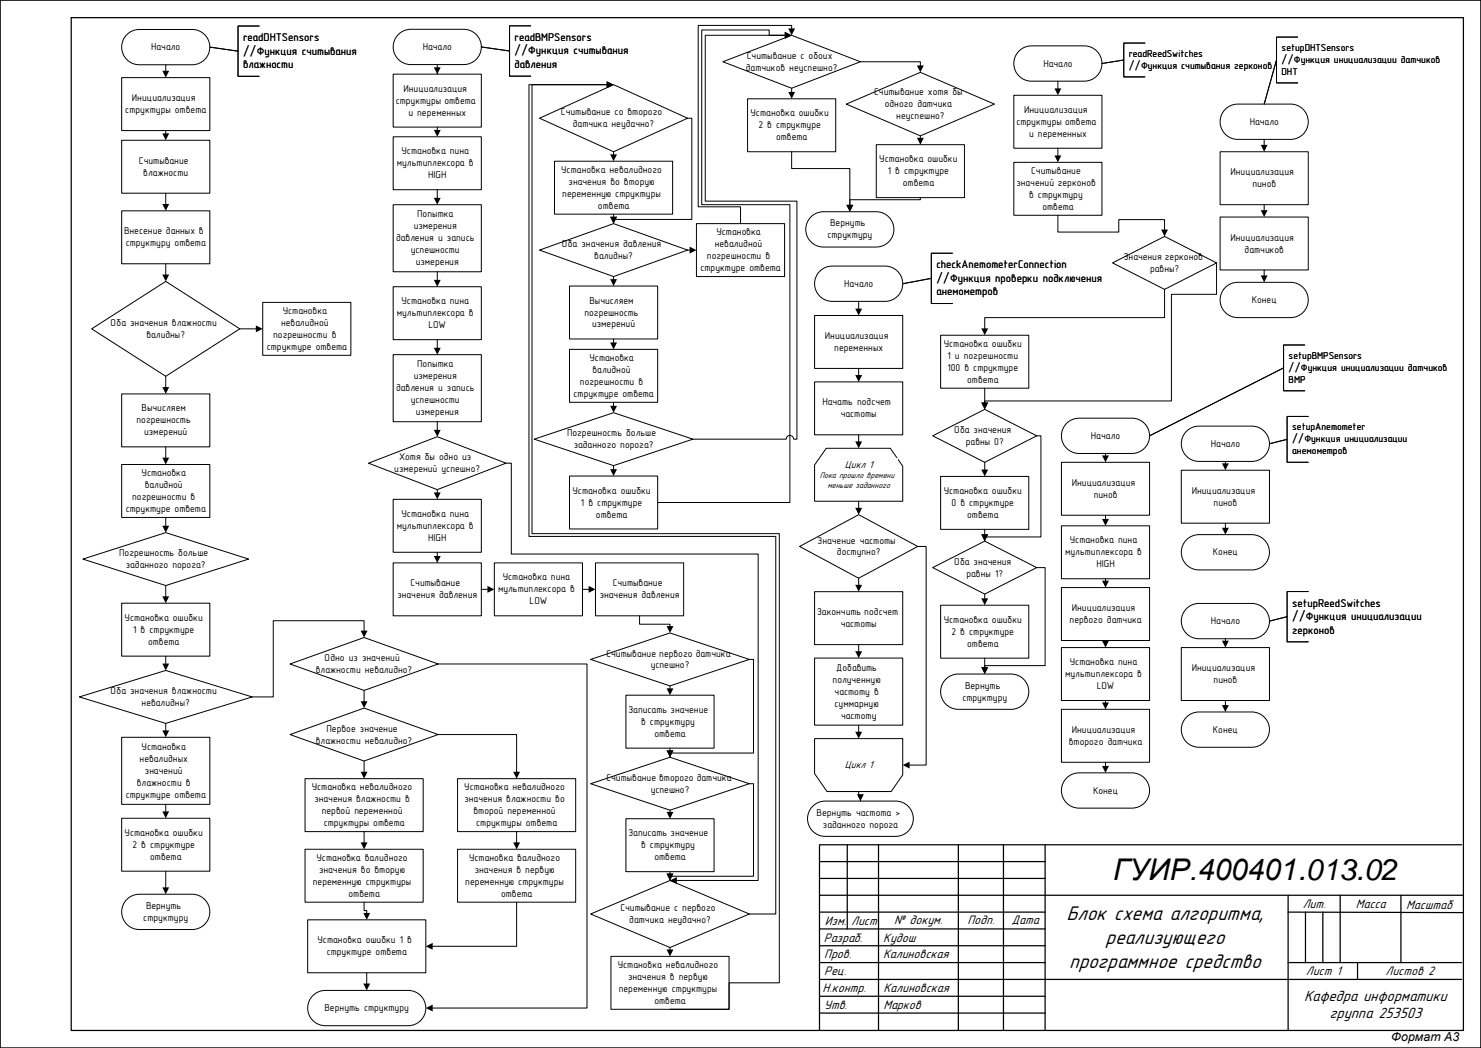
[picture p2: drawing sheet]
<svg xmlns="http://www.w3.org/2000/svg" width="420mm" height="297mm" viewBox="0 0 420 297" stroke-linecap="round" stroke-linejoin="round" font-family="sans-serif">
<path d="M0 0h420v297h-420z" fill="none" stroke="#000" stroke-width=".28"/>
<g fill="none" stroke="#000" stroke-width=".35">
<path d="M0 0v297h420v-297h-420M20.2 5h394.8v287h-394.8zM240.3 239.4v23.8M249.1 239.4v52.4M271.8 239.4v52.4M284.6 239.4v52.4M296.4 239.4v52.4M414.5 239.4h-182.1v52.4M232.4 253.7h182.6M232.4 244.2h64M232.4 248.9h64M232.4 258.5h64"/>
<path d="M365.3 253.7v38.1M365.3 258.5l49.7 .1M370.2 258.5v14.3M375.1 258.5v14.3M380.1 253.7v19.1M397.3 253.7v19.1M232.4 277.5h182.1M232.4 272.8h64M232.4 263.2h64M232.4 268h64M365.3 272.8h49.2M385 272.8v4.7"/>
<path d="M232.4 282.3h64M232.4 287.1h64"/>
</g>
<path d="M35.7 10.1a5 5 0 0 1 3.8-1.7h15a5 5 0 0 1 5 5 5 5 0 0 1-5 5h-15a5 5 0 0 1-4.5-2.9 5 5 0 0 1 .7-5.4z" fill-rule="evenodd" fill="#fff"/>
<path d="M35.7 10.1a5 5 0 0 1 3.8-1.7h15a5 5 0 0 1 5 5 5 5 0 0 1-5 5h-15a5 5 0 0 1-4.5-2.9 5 5 0 0 1 .7-5.4z" fill="none" stroke="#000" stroke-width=".28"/>
<path d="M34.5 39.7h25v15h-25z" fill-rule="evenodd" fill="#fff"/>
<path d="M34.5 39.7h25v15h-25z" fill="none" stroke="#000" stroke-width=".28"/>
<path d="M34.5 59.7h25v15h-25z" fill-rule="evenodd" fill="#fff"/>
<path d="M34.5 59.7h25v15h-25z" fill="none" stroke="#000" stroke-width=".28"/>
<path d="M26 93.2l21-13.5 21 13.5-21 13.4z" fill-rule="evenodd" fill="#fff"/>
<path d="M26 93.2l21-13.5 21 13.5-21 13.4z" fill="none" stroke="#000" stroke-width=".28"/>
<path d="M34.5 111.6h25v15h-25z" fill-rule="evenodd" fill="#fff"/>
<path d="M34.5 111.6h25v15h-25z" fill="none" stroke="#000" stroke-width=".28"/>
<path d="M34.5 131.6h25v15h-25z" fill-rule="evenodd" fill="#fff"/>
<path d="M47 54.7v3.3M47 74.7v3.3M47 106.6v3.3M34.5 131.6h25v15h-25zM47 126.6v3.3" fill="none" stroke="#000" stroke-width=".28"/>
<path d="M46 57.8h2l-1 1.9zM46 77.8h2l-1 1.9zM46 109.7h2l-1 1.9zM46 129.7h2l-1 1.9z" fill="#000"/>
<path d="M74.5 85.7h25v15h-25z" fill-rule="evenodd" fill="#fff"/>
<path d="M68 93.2h4.8M74.5 85.7h25v15h-25z" fill="none" stroke="#000" stroke-width=".28"/>
<path d="M72.6 92.2l1.9 1-1.9 1z" fill="#000"/>
<path d="M23.5 158.4l23.5-7.5 23.5 7.5-23.5 7.5z" fill-rule="evenodd" fill="#fff"/>
<path d="M23.5 158.4l23.5-7.5 23.5 7.5-23.5 7.5z" fill="none" stroke="#000" stroke-width=".28"/>
<path d="M34.5 170.9h25v15h-25z" fill-rule="evenodd" fill="#fff"/>
<path d="M34.5 170.9h25v15h-25z" fill="none" stroke="#000" stroke-width=".28"/>
<path d="M22.5 197.5l24.5-7.5 24.5 7.5-24.5 7.5z" fill-rule="evenodd" fill="#fff"/>
<path d="M22.5 197.5l24.5-7.5 24.5 7.5-24.5 7.5z" fill="none" stroke="#000" stroke-width=".28"/>
<path d="M34.5 208.9h25v19h-25z" fill-rule="evenodd" fill="#fff"/>
<path d="M34.5 208.9h25v19h-25z" fill="none" stroke="#000" stroke-width=".28"/>
<path d="M34.5 231.9h25v15h-25z" fill-rule="evenodd" fill="#fff"/>
<path d="M34.5 231.9h25v15h-25z" fill="none" stroke="#000" stroke-width=".28"/>
<path d="M35.7 255.2a5 5 0 0 1 3.8-1.8h15a5 5 0 0 1 5 5 5 5 0 0 1-5 5h-15a5 5 0 0 1-4.5-2.9 5 5 0 0 1 .7-5.3z" fill-rule="evenodd" fill="#fff"/>
<path d="M35.7 255.2a5 5 0 0 1 3.8-1.8h15a5 5 0 0 1 5 5 5 5 0 0 1-5 5h-15a5 5 0 0 1-4.5-2.9 5 5 0 0 1 .7-5.3z" fill="none" stroke="#000" stroke-width=".28"/>
<path d="M82.3 188.2l21-7.5 21 7.5-21 7.5z" fill-rule="evenodd" fill="#fff"/>
<path d="M82.3 188.2l21-7.5 21 7.5-21 7.5z" fill="none" stroke="#000" stroke-width=".28"/>
<path d="M82.3 208.1l21-7.5 21 7.5-21 7.5z" fill-rule="evenodd" fill="#fff"/>
<path d="M82.3 208.1l21-7.5 21 7.5-21 7.5z" fill="none" stroke="#000" stroke-width=".28"/>
<path d="M86.5 220.6h33.5v15h-33.5z" fill-rule="evenodd" fill="#fff"/>
<path d="M86.5 220.6h33.5v15h-33.5z" fill="none" stroke="#000" stroke-width=".28"/>
<path d="M86.5 240.7h33.5v15h-33.5z" fill-rule="evenodd" fill="#fff"/>
<path d="M86.5 240.7h33.5v15h-33.5z" fill="none" stroke="#000" stroke-width=".28"/>
<path d="M87.3 260.6h33.5v15h-33.5z" fill-rule="evenodd" fill="#fff"/>
<path d="M87.3 260.6h33.5v15h-33.5z" fill="none" stroke="#000" stroke-width=".28"/>
<path d="M88.4 282.4a5 5 0 0 1 3.9-1.8h23.5a5 5 0 0 1 5 5 5 5 0 0 1-5 5.1h-23.5a5 5 0 0 1-4.6-2.9 5 5 0 0 1 .7-5.4z" fill-rule="evenodd" fill="#fff"/>
<path d="M88.4 282.4a5 5 0 0 1 3.9-1.8h23.5a5 5 0 0 1 5 5 5 5 0 0 1-5 5.1h-23.5a5 5 0 0 1-4.6-2.9 5 5 0 0 1 .7-5.4z" fill="none" stroke="#000" stroke-width=".28"/>
<path d="M129.8 220.6h33.5v15h-33.5z" fill-rule="evenodd" fill="#fff"/>
<path d="M129.8 220.6h33.5v15h-33.5z" fill="none" stroke="#000" stroke-width=".28"/>
<path d="M129.8 240.7h33.5v15h-33.5z" fill-rule="evenodd" fill="#fff"/>
<g fill="none" stroke="#000" stroke-width=".28">
<path d="M59.5 13.3l8 1.2M73.5 7.4h-6v14.2h6M47 146.6v2.6M47 165.9v3.3M47 185.9v2.4M103.3 195.7v3.2M124.3 188.2h42.2v97.5h-44M47 205v2.2M103.3 215.6v3.3M124.3 208.1h22.2v10.8M47 227.9v2.3M103.3 235.6v3.3"/>
<path d="M146.5 235.6v3.3M47 246.9v4.8M103.3 255.7v2.3h.7v.9M129.8 240.7h33.5v15h-33.5zM146.5 255.7v12.4h-24M104 275.6v3.3"/>
</g>
<g fill="#000">
<path d="M46 149h2l-1 1.9zM46 169h2l-1 1.9zM46 188h2l-1 2zM102.3 198.7h1.9l-.9 1.9zM46 207h2l-1 1.9zM102.3 218.7h1.9l-.9 1.9zM145.5 218.7h2l-1 1.9zM46 229.9h2l-1 2zM102.3 238.7h1.9l-.9 2zM145.5 238.7h2l-1 2zM46 251.4h2l-1 2zM103 258.7h2l-1 1.9z"/>
<path d="M103 278.7h2l-1 1.9zM120.8 268.1l1.9-.9v1.9zM120.8 285.7l1.9-1v1.9z"/>
</g>
<path d="M34.5 22h25v15h-25z" fill-rule="evenodd" fill="#fff"/>
<path d="M47 18.4v1.9M34.5 22h25v15h-25zM47 37v1M103.3 178.9v-3h-25.8v21.6h-6" fill="none" stroke="#000" stroke-width=".28"/>
<path d="M46 20.1h2l-1 1.9zM46 37.8h2l-1 1.9zM102.3 178.7h1.9l-.9 2z" fill="#000"/>
<path d="M113.3 9.5a5 5 0 0 1 3.2-1.2h15a5 5 0 0 1 5 5 5 5 0 0 1-5 5h-15a5 5 0 0 1-4.7-3.3 5 5 0 0 1 1.5-5.5z" fill-rule="evenodd" fill="#fff"/>
<path d="M113.3 9.5a5 5 0 0 1 3.2-1.2h15a5 5 0 0 1 5 5 5 5 0 0 1-5 5h-15a5 5 0 0 1-4.7-3.3 5 5 0 0 1 1.5-5.5zM136.5 13.3l8 1.2M150.5 7.3h-6v14.3h6" fill="none" stroke="#000" stroke-width=".28"/>
<path d="M111.5 21h25v15h-25z" fill-rule="evenodd" fill="#fff"/>
<path d="M124 18.3v2.7M111.5 21h25v15h-25zM124 36v1.1" fill="none" stroke="#000" stroke-width=".28"/>
<path d="M123 19.1h2l-1 1.9zM123 36.8h2l-1 2z" fill="#000"/>
<path d="M111.5 38.8h25v15h-25z" fill-rule="evenodd" fill="#fff"/>
<path d="M111.5 38.8h25v15h-25z" fill="none" stroke="#000" stroke-width=".28"/>
<path d="M111.5 58h25v19h-25z" fill-rule="evenodd" fill="#fff"/>
<path d="M111.5 58h25v19h-25z" fill="none" stroke="#000" stroke-width=".28"/>
<path d="M111.5 81.3h25v15h-25z" fill-rule="evenodd" fill="#fff"/>
<path d="M111.5 81.3h25v15h-25z" fill="none" stroke="#000" stroke-width=".28"/>
<path d="M111.5 100.5h25v19h-25z" fill-rule="evenodd" fill="#fff"/>
<path d="M124 53.8v2.5M124 77v2.6M124 96.3v2.5M111.5 100.5h25v19h-25z" fill="none" stroke="#000" stroke-width=".28"/>
<path d="M123 56.1h2l-1 1.9zM123 79.3h2l-1 2zM123 98.6h2l-1 1.9z" fill="#000"/>
<path d="M104.5 131.2l19.5-7.5 19.5 7.5-19.5 7.5z" fill-rule="evenodd" fill="#fff"/>
<path d="M104.5 131.2l19.5-7.5 19.5 7.5-19.5 7.5z" fill="none" stroke="#000" stroke-width=".28"/>
<path d="M111.5 141.5h25v15h-25z" fill-rule="evenodd" fill="#fff"/>
<path d="M111.5 141.5h25v15h-25z" fill="none" stroke="#000" stroke-width=".28"/>
<path d="M111.5 159.5h25v15h-25z" fill-rule="evenodd" fill="#fff"/>
<path d="M111.5 159.5h25v15h-25z" fill="none" stroke="#000" stroke-width=".28"/>
<path d="M140.2 159.5h25v15h-25z" fill-rule="evenodd" fill="#fff"/>
<path d="M140.2 159.5h25v15h-25z" fill="none" stroke="#000" stroke-width=".28"/>
<path d="M168.9 159.5h25v15h-25z" fill-rule="evenodd" fill="#fff"/>
<path d="M124 156.5v1.3M168.9 159.5h25v15h-25zM136.5 167h2M165.2 167h2" fill="none" stroke="#000" stroke-width=".28"/>
<path d="M123 157.6h2l-1 1.9zM138.2 166l2 1-2 1zM166.9 166l2 1-2 1z" fill="#000"/>
<path d="M167.5 186.9l22.5-7.5 22.5 7.5-22.5 7.5z" fill-rule="evenodd" fill="#fff"/>
<path d="M167.5 186.9l22.5-7.5 22.5 7.5-22.5 7.5z" fill="none" stroke="#000" stroke-width=".28"/>
<path d="M167.5 222.1l22.5-7.5 22.5 7.5-22.5 7.5z" fill-rule="evenodd" fill="#fff"/>
<path d="M167.5 222.1l22.5-7.5 22.5 7.5-22.5 7.5z" fill="none" stroke="#000" stroke-width=".28"/>
<path d="M177.5 197h25v15h-25z" fill-rule="evenodd" fill="#fff"/>
<path d="M177.5 197h25v15h-25z" fill="none" stroke="#000" stroke-width=".28"/>
<path d="M177.5 232h25v15h-25z" fill-rule="evenodd" fill="#fff"/>
<path d="M124 119.5v2.5M124 138.7v1.1M181.4 174.5v2.4h8.6v.8M190 194.4v.9M212.5 186.9h1.2v26.5h-23.7v1.2M190 212v.9M177.5 232h25v15h-25zM190 229.6v.7" fill="none" stroke="#000" stroke-width=".28"/>
<path d="M123 121.8h2l-1 1.9zM123 139.5h2l-1 2zM189 177.4h2l-1 2zM189 195.1h2l-1 1.9zM189 212.6h2l-1 2zM189 230.1h2l-1 1.9z" fill="#000"/>
<path d="M167.5 259l22.5-9.5 22.5 9.5-22.5 9.5z" fill-rule="evenodd" fill="#fff"/>
<path d="M167.5 259l22.5-9.5 22.5 9.5-22.5 9.5zM190 247v.8" fill="none" stroke="#000" stroke-width=".28"/>
<path d="M189 247.6h2l-1 1.9z" fill="#000"/>
<path d="M173.2 271h33.5v15h-33.5z" fill-rule="evenodd" fill="#fff"/>
<path d="M143.5 131.2h1.5v25.8h70v92.5h-23.3M212.5 222.1h1.2v26.2h-23.7v1.2M173.2 271h33.5v15h-33.5zM190 268.5v.8" fill="none" stroke="#000" stroke-width=".28"/>
<path d="M189 247.6h2l-1 1.9zM190 249.5l1.9-1v2zM189 269.1h2l-1 1.9z" fill="#000"/>
<path d="M153 33.5l21-9.5 21 9.5-21 9.5z" fill-rule="evenodd" fill="#fff"/>
<path d="M153 33.5l21-9.5 21 9.5-21 9.5zM212.5 259h7.5v-107h-70v-128h22.3h-21.4v127.2h70.1v127.3h-14.3v7.5h-16.7" fill="none" stroke="#000" stroke-width=".28"/>
<path d="M172.1 23l1.9 1-1.9 1z" fill="#000"/>
<path d="M157.3 45.7h33.5v15h-33.5z" fill-rule="evenodd" fill="#fff"/>
<path d="M157.3 45.7h33.5v15h-33.5zM174 43v1" fill="none" stroke="#000" stroke-width=".28"/>
<path d="M173 43.7h2l-1 2z" fill="#000"/>
<path d="M153 70.9l21-7.5 21 7.5-21 7.5z" fill-rule="evenodd" fill="#fff"/>
<path d="M195 33.5h1.2v28.7h-22.2v1.2M153 70.9l21-7.5 21 7.5-21 7.5zM174 60.7v1" fill="none" stroke="#000" stroke-width=".28"/>
<path d="M173 61.4h2l-1 2z" fill="#000"/>
<path d="M161.5 81.1h25v15h-25z" fill-rule="evenodd" fill="#fff"/>
<path d="M161.5 81.1h25v15h-25z" fill="none" stroke="#000" stroke-width=".28"/>
<path d="M161.5 99h25v15h-25z" fill-rule="evenodd" fill="#fff"/>
<path d="M161.5 99h25v15h-25z" fill="none" stroke="#000" stroke-width=".28"/>
<path d="M151.5 124.4l22.5-7.5 22.5 7.5-22.5 7.5z" fill-rule="evenodd" fill="#fff"/>
<path d="M151.5 124.4l22.5-7.5 22.5 7.5-22.5 7.5z" fill="none" stroke="#000" stroke-width=".28"/>
<path d="M161.5 134.9h25v15h-25z" fill-rule="evenodd" fill="#fff"/>
<path d="M174 78.4v1M174 96.1v1.2M174 114v1.2M161.5 134.9h25v15h-25zM174 131.9v1.3" fill="none" stroke="#000" stroke-width=".28"/>
<path d="M173 79.1h2l-1 2zM173 97.1h2l-1 1.9zM173 115h2l-1 1.9zM173 132.9h2l-1 2z" fill="#000"/>
<path d="M197.5 63.4h25v15h-25z" fill-rule="evenodd" fill="#fff"/>
<path d="M195 70.9h.8M197.5 63.4h25v15h-25z" fill="none" stroke="#000" stroke-width=".28"/>
<path d="M195.6 69.9l1.9 1-1.9 .9z" fill="#000"/>
<path d="M205 17.5l19.5-7.5 19.5 7.5-19.5 7.5z" fill-rule="evenodd" fill="#fff"/>
<path d="M205 17.5l19.5-7.5 19.5 7.5-19.5 7.5zM224.5 8.3v-1.1h-26.5v51.4h12v4.8M196.5 124.4h26.4a1.06 1.06 0 0 1 1.1-1 1.06 1.06 0 0 1 1.1 1h.9v-67.4h-26v-47h22.8h-4.7v-1.5h-19.1v49.5h25v84.4h-37.5" fill="none" stroke="#000" stroke-width=".28"/>
<path d="M222.6 9l1.9 1-1.9 1zM223.5 8.1h2l-1 1.9z" fill="#000"/>
<path d="M212 28h25v15h-25z" fill-rule="evenodd" fill="#fff"/>
<path d="M212 28h25v15h-25z" fill="none" stroke="#000" stroke-width=".28"/>
<path d="M240 29.5l21-9 21 9-21 9z" fill-rule="evenodd" fill="#fff"/>
<path d="M244 17.5h17v1.3M224.5 25v1.3M240 29.5l21-9 21 9-21 9z" fill="none" stroke="#000" stroke-width=".28"/>
<path d="M260 18.6h2l-1 1.9zM223.5 26.1h2l-1 1.9z" fill="#000"/>
<path d="M248.5 41h25v15h-25z" fill-rule="evenodd" fill="#fff"/>
<path d="M261 38.5v.8M248.5 41h25v15h-25z" fill="none" stroke="#000" stroke-width=".28"/>
<path d="M260 39.1h2l-1 1.9z" fill="#000"/>
<path d="M229.7 61.8a5 5 0 0 1 3.8-1.8h15a5 5 0 0 1 5 5 5 5 0 0 1-5 5h-15a5 5 0 0 1-4.5-2.9 5 5 0 0 1 .7-5.3z" fill-rule="evenodd" fill="#fff"/>
<path d="M224.5 43v4.8h16.5v10.5v-1.7h20v-.6M229.7 61.8a5 5 0 0 1 3.8-1.8h15a5 5 0 0 1 5 5 5 5 0 0 1-5 5h-15a5 5 0 0 1-4.5-2.9 5 5 0 0 1 .7-5.3z" fill="none" stroke="#000" stroke-width=".28"/>
<path d="M240 58.1h2l-1 1.9z" fill="#000"/>
<path d="M232.8 76.6a5 5 0 0 1 3.2-1.2h15a5 5 0 0 1 5 5 5 5 0 0 1-5 5h-15a5 5 0 0 1-4.7-3.3 5 5 0 0 1 1.5-5.5z" fill-rule="evenodd" fill="#fff"/>
<path d="M232.8 76.6a5 5 0 0 1 3.2-1.2h15a5 5 0 0 1 5 5 5 5 0 0 1-5 5h-15a5 5 0 0 1-4.7-3.3 5 5 0 0 1 1.5-5.5zM264.1 78.9l-8.1 1.5M270.1 71.8h-6v14.2h6" fill="none" stroke="#000" stroke-width=".28"/>
<path d="M231 89.4h25v15h-25z" fill-rule="evenodd" fill="#fff"/>
<path d="M231 89.4h25v15h-25zM243.5 85.4v2.3" fill="none" stroke="#000" stroke-width=".28"/>
<path d="M242.5 87.5h2l-1 1.9z" fill="#000"/>
<path d="M234.3 127h18.2l3.5 5.1v9.9h-25v-10.2z" fill-rule="evenodd" fill="#fff"/>
<path d="M234.3 127h18.2l3.5 5.1v9.9h-25v-10.2z" fill="none" stroke="#000" stroke-width=".28"/>
<g fill="#fff">
<path d="M232.5 130h22v9.1h-22z" fill-rule="evenodd"/>
<path d="M226.8 154.8l16.7-9 16.8 9-16.8 9z" fill-rule="evenodd"/>
</g>
<path d="M226.8 154.8l16.7-9 16.8 9-16.8 9z" fill="none" stroke="#000" stroke-width=".28"/>
<path d="M231 108.2h25v15h-25z" fill-rule="evenodd" fill="#fff"/>
<path d="M231 108.2h25v15h-25z" fill="none" stroke="#000" stroke-width=".28"/>
<path d="M231 186.5h25v19h-25z" fill-rule="evenodd" fill="#fff"/>
<path d="M231 186.5h25v19h-25z" fill="none" stroke="#000" stroke-width=".28"/>
<path d="M231 167.7h25v15h-25z" fill-rule="evenodd" fill="#fff"/>
<path d="M231 167.7h25v15h-25z" fill="none" stroke="#000" stroke-width=".28"/>
<path d="M231 209.3h25v10.3l-3.3 4.7h-18.2l-3.5-5.1z" fill-rule="evenodd" fill="#fff"/>
<path d="M231 209.3h25v10.3l-3.3 4.7h-18.2l-3.5-5.1z" fill="none" stroke="#000" stroke-width=".28"/>
<path d="M239.6 215.1h7.9v3.4h-7.9z" fill-rule="evenodd" fill="#fff"/>
<path d="M243.5 104.4v2.1M243.5 123.2v2.1M243.5 142v2.1M260.3 154.8h2.3v62h-4.9M243.5 163.8v2.2M243.5 182.7v2.1M243.5 205.5v2.1" fill="none" stroke="#000" stroke-width=".28"/>
<path d="M242.5 106.3h2l-1 1.9zM242.5 125.1h2l-1 1.9zM242.5 143.9h2l-1 1.9zM242.5 165.7h2l-1 2zM242.5 184.5h2l-1 2zM242.5 207.3h2l-1 2zM256 216.8l2-1v2z" fill="#000"/>
<path d="M230.8 228.2a5 5 0 0 1 3.2-1.2h20a5 5 0 0 1 5 5 5 5 0 0 1-5 5h-20a5 5 0 0 1-4.7-3.3 5 5 0 0 1 1.5-5.5z" fill-rule="evenodd" fill="#fff"/>
<path d="M230.8 228.2a5 5 0 0 1 3.2-1.2h20a5 5 0 0 1 5 5 5 5 0 0 1-5 5h-20a5 5 0 0 1-4.7-3.3 5 5 0 0 1 1.5-5.5zM243.5 224.3v1.5h.5v1.2" fill="none" stroke="#000" stroke-width=".28"/>
<path d="M243 225.1h2l-1 1.9z" fill="#000"/>
<path d="M289.3 14.2a5 5 0 0 1 3.2-1.2h15a5 5 0 0 1 5 5 5 5 0 0 1-5 5h-15a5 5 0 0 1-4.7-3.3 5 5 0 0 1 1.5-5.5z" fill-rule="evenodd" fill="#fff"/>
<path d="M289.3 14.2a5 5 0 0 1 3.2-1.2h15a5 5 0 0 1 5 5 5 5 0 0 1-5 5h-15a5 5 0 0 1-4.7-3.3 5 5 0 0 1 1.5-5.5zM318.7 17l-6.2 1M324.7 12.2h-6v9.6h6M300 23v2.3" fill="none" stroke="#000" stroke-width=".28"/>
<path d="M299 25.1h2l-1 1.9z" fill="#000"/>
<path d="M287.5 27h25v15h-25z" fill-rule="evenodd" fill="#fff"/>
<path d="M287.5 27h25v15h-25z" fill="none" stroke="#000" stroke-width=".28"/>
<path d="M287.5 46h25v15h-25z" fill-rule="evenodd" fill="#fff"/>
<path d="M287.5 46h25v15h-25z" fill="none" stroke="#000" stroke-width=".28"/>
<path d="M315.5 74.5l14.7-7.5 14.8 7.5-14.8 7.5z" fill-rule="evenodd" fill="#fff"/>
<path d="M315.5 74.5l14.7-7.5 14.8 7.5-14.8 7.5z" fill="none" stroke="#000" stroke-width=".28"/>
<path d="M266.7 95h25v15h-25z" fill-rule="evenodd" fill="#fff"/>
<path d="M266.7 95h25v15h-25z" fill="none" stroke="#000" stroke-width=".28"/>
<path d="M264.5 123.5l14.8-7.5 14.7 7.5-14.7 7.5z" fill-rule="evenodd" fill="#fff"/>
<path d="M264.5 123.5l14.8-7.5 14.7 7.5-14.7 7.5z" fill="none" stroke="#000" stroke-width=".28"/>
<path d="M266.7 135h25v15h-25z" fill-rule="evenodd" fill="#fff"/>
<path d="M266.7 135h25v15h-25z" fill="none" stroke="#000" stroke-width=".28"/>
<path d="M264.5 160.8l14.7-7.5 14.8 7.5-14.8 7.5z" fill-rule="evenodd" fill="#fff"/>
<path d="M264.5 160.8l14.7-7.5 14.8 7.5-14.8 7.5z" fill="none" stroke="#000" stroke-width=".28"/>
<path d="M266.7 171.5h25v15h-25z" fill-rule="evenodd" fill="#fff"/>
<path d="M266.7 171.5h25v15h-25z" fill="none" stroke="#000" stroke-width=".28"/>
<path d="M268.5 192.2a5 5 0 0 1 3.2-1.2h15a5 5 0 0 1 5.1 5 5 5 0 0 1-5.1 5h-15a5 5 0 0 1-4.6-3.3 5 5 0 0 1 1.4-5.5z" fill-rule="evenodd" fill="#fff"/>
<path d="M300 42v2.3M300 61v4.8h17.3v-3.6h12.9v3.1M345 74.5v8.9h-12.8v30.2h-52.9v.7v-4.3M330.2 82v8h-50.9v3.3M279.3 131v2.3M294 123.5h1.2v28.7h-16v1.1M279.3 150l-.1 1.6M279.2 168.3v1.5M294 160.8h2.4v27.8h-17.2v.7v-2.8M268.5 192.2a5 5 0 0 1 3.2-1.2h15a5 5 0 0 1 5.1 5 5 5 0 0 1-5.1 5h-15a5 5 0 0 1-4.6-3.3 5 5 0 0 1 1.4-5.5z" fill="none" stroke="#000" stroke-width=".28"/>
<path d="M299 44.1h2l-1 1.9zM329.3 65.1h1.9l-1 1.9zM278.3 93.1h1.9l-.9 1.9zM278.3 114.1h1.9l-.9 1.9zM278.3 133.1h1.9l-.9 1.9zM278.3 151.4h1.9l-1 1.9zM278.3 169.6h1.9l-1 1.9zM278.3 189.1h1.9l-1 1.9z" fill="#000"/>
<path d="M347.8 30.7a5 5 0 0 1 3.2-1.2h15a5 5 0 0 1 5 5 5 5 0 0 1-5 5h-15a5 5 0 0 1-4.7-3.3 5 5 0 0 1 1.5-5.5z" fill-rule="evenodd" fill="#fff"/>
<path d="M362 17l-3.5 12.5M368 10.5h-6v13h6M347.8 30.7a5 5 0 0 1 3.2-1.2h15a5 5 0 0 1 5 5 5 5 0 0 1-5 5h-15a5 5 0 0 1-4.7-3.3 5 5 0 0 1 1.5-5.5z" fill="none" stroke="#000" stroke-width=".28"/>
<path d="M346 43h25v15h-25z" fill-rule="evenodd" fill="#fff"/>
<path d="M346 43h25v15h-25z" fill="none" stroke="#000" stroke-width=".28"/>
<path d="M346 61.5h25v15h-25z" fill-rule="evenodd" fill="#fff"/>
<path d="M346 61.5h25v15h-25z" fill="none" stroke="#000" stroke-width=".28"/>
<path d="M347.8 81.2a5 5 0 0 1 3.2-1.2h15a5 5 0 0 1 5 5 5 5 0 0 1-5 5h-15a5 5 0 0 1-4.7-3.3 5 5 0 0 1 1.5-5.5z" fill-rule="evenodd" fill="#fff"/>
<path d="M358.5 39.5v1.8M358.5 58v1.8M358.5 76.5v1.8M347.8 81.2a5 5 0 0 1 3.2-1.2h15a5 5 0 0 1 5 5 5 5 0 0 1-5 5h-15a5 5 0 0 1-4.7-3.3 5 5 0 0 1 1.5-5.5z" fill="none" stroke="#000" stroke-width=".28"/>
<path d="M357.5 41.1h2l-1 1.9zM357.5 59.6h2l-1 1.9zM357.5 78.1h2l-1 1.9z" fill="#000"/>
<path d="M302.2 120.3a5 5 0 0 1 3.8-1.8h15a5 5 0 0 1 5 5 5 5 0 0 1-5 5h-15a5 5 0 0 1-4.5-2.9 5 5 0 0 1 .7-5.3z" fill-rule="evenodd" fill="#fff"/>
<path d="M302.2 120.3a5 5 0 0 1 3.8-1.8h15a5 5 0 0 1 5 5 5 5 0 0 1-5 5h-15a5 5 0 0 1-4.5-2.9 5 5 0 0 1 .7-5.3z" fill="none" stroke="#000" stroke-width=".28"/>
<path d="M301 131h25v15h-25z" fill-rule="evenodd" fill="#fff"/>
<path d="M301 131h25v15h-25z" fill="none" stroke="#000" stroke-width=".28"/>
<path d="M301 166.5h25v15h-25z" fill-rule="evenodd" fill="#fff"/>
<path d="M301 166.5h25v15h-25z" fill="none" stroke="#000" stroke-width=".28"/>
<path d="M302.2 220.8a5 5 0 0 1 3.8-1.8h15a5 5 0 0 1 5 5 5 5 0 0 1-5 5h-15a5 5 0 0 1-4.5-2.9 5 5 0 0 1 .7-5.3z" fill-rule="evenodd" fill="#fff"/>
<path d="M370 97.8h-6v12.9h6M364 104.2l-38 19.3M313.5 128.5v.8M302.2 220.8a5 5 0 0 1 3.8-1.8h15a5 5 0 0 1 5 5 5 5 0 0 1-5 5h-15a5 5 0 0 1-4.5-2.9 5 5 0 0 1 .7-5.3z" fill="none" stroke="#000" stroke-width=".28"/>
<path d="M312.5 129.1h2l-1 1.9z" fill="#000"/>
<path d="M301 149h25v15h-25z" fill-rule="evenodd" fill="#fff"/>
<path d="M301 149h25v15h-25z" fill="none" stroke="#000" stroke-width=".28"/>
<path d="M301 201h25v15h-25z" fill-rule="evenodd" fill="#fff"/>
<path d="M301 201h25v15h-25z" fill="none" stroke="#000" stroke-width=".28"/>
<path d="M301 183.5h25v15h-25z" fill-rule="evenodd" fill="#fff"/>
<path d="M313.5 146v1.3M313.5 164v.8M301 183.5h25v15h-25zM313.5 181.5v.3M313.5 198.5v.8M313.5 216v1.3" fill="none" stroke="#000" stroke-width=".28"/>
<path d="M312.5 147.1h2l-1 1.9zM312.5 164.6h2l-1 1.9zM312.5 181.6h2l-1 1.9zM312.5 199.1h2l-1 1.9zM312.5 217.1h2l-1 1.9z" fill="#000"/>
<path d="M336.8 121.9a5 5 0 0 1 3.2-1.2h15a5 5 0 0 1 5 5 5 5 0 0 1-5 5.1h-15a5 5 0 0 1-4.7-3.3 5 5 0 0 1 1.5-5.6z" fill-rule="evenodd" fill="#fff"/>
<path d="M336.8 121.9a5 5 0 0 1 3.2-1.2h15a5 5 0 0 1 5 5 5 5 0 0 1-5 5.1h-15a5 5 0 0 1-4.7-3.3 5 5 0 0 1 1.5-5.6z" fill="none" stroke="#000" stroke-width=".28"/>
<path d="M335 133.3h25v15h-25z" fill-rule="evenodd" fill="#fff"/>
<path d="M371 118h-6v13h6M335 133.3h25v15h-25zM347.5 130.8v.7M365 124.5l-5 1.3" fill="none" stroke="#000" stroke-width=".28"/>
<path d="M346.5 131.3h2l-1 2z" fill="#000"/>
<path d="M336.2 153.3a5 5 0 0 1 3.8-1.8h15a5 5 0 0 1 5 5 5 5 0 0 1-5 5h-15a5 5 0 0 1-4.5-2.9 5 5 0 0 1 .7-5.3z" fill-rule="evenodd" fill="#fff"/>
<path d="M336.2 153.3a5 5 0 0 1 3.8-1.8h15a5 5 0 0 1 5 5 5 5 0 0 1-5 5h-15a5 5 0 0 1-4.5-2.9 5 5 0 0 1 .7-5.3zM347.5 148.3v1.5" fill="none" stroke="#000" stroke-width=".28"/>
<path d="M346.5 149.6h2l-1 1.9z" fill="#000"/>
<path d="M336.8 172.2a5 5 0 0 1 3.2-1.2h15a5 5 0 0 1 5 5 5 5 0 0 1-5 5h-15a5 5 0 0 1-4.7-3.3 5 5 0 0 1 1.5-5.5z" fill-rule="evenodd" fill="#fff"/>
<path d="M336.8 172.2a5 5 0 0 1 3.2-1.2h15a5 5 0 0 1 5 5 5 5 0 0 1-5 5h-15a5 5 0 0 1-4.7-3.3 5 5 0 0 1 1.5-5.5z" fill="none" stroke="#000" stroke-width=".28"/>
<path d="M335 183.5h25v15h-25z" fill-rule="evenodd" fill="#fff"/>
<path d="M335 183.5h25v15h-25zM347.5 181v.8" fill="none" stroke="#000" stroke-width=".28"/>
<path d="M346.5 181.6h2l-1 1.9z" fill="#000"/>
<path d="M336.8 202.9a5 5 0 0 1 3.2-1.1h15a5 5 0 0 1 5 5 5 5 0 0 1-5 5h-15a5 5 0 0 1-4.7-3.3 5 5 0 0 1 1.5-5.6z" fill-rule="evenodd" fill="#fff"/>
<path d="M365 174.7l-5 1.3M371 167.6h-6v14.3h6M347.5 198.5v1.5M336.8 202.9a5 5 0 0 1 3.2-1.1h15a5 5 0 0 1 5 5 5 5 0 0 1-5 5h-15a5 5 0 0 1-4.7-3.3 5 5 0 0 1 1.5-5.6z" fill="none" stroke="#000" stroke-width=".28"/>
<path d="M346.5 199.8h2l-1 2z" fill="#000"/>
<text font-size="8.5" x="315.7" y="249.3">ГУИР.400401.013.02</text>
<g font-size="5.9">
<text x="302.4" y="260.7">Блок схема алгоритма,</text>
<text x="313.5" y="267.5">реализующего</text>
<text x="303.2" y="274.2">программное средство</text>
</g>
<g font-size="4.5">
<text x="369.8" y="283.5">Кафедра информатики</text>
<text x="377" y="288.6">группа 253503</text>
</g>
<g font-size="3.7">
<text x="369.5" y="257.2">Лит.</text>
<text x="384.5" y="257.2">Масса</text>
<text x="398.8" y="257.5">Масштаб</text>
<text x="233.9" y="262">Изм.</text>
<text x="241.4" y="262">Лист</text>
<text x="253.6" y="261.9">№ докум.</text>
<text x="274.3" y="261.9">Подп.</text>
<text x="286.9" y="261.9">Дата</text>
<text x="233.6" y="267">Разраб.</text>
<text x="250.5" y="267">Кудош</text>
<text x="233.7" y="271.6">Пров.</text>
<text x="250.4" y="271.5">Калиновская</text>
<text x="233.3" y="281.2">Н.контр.</text>
<text x="233.7" y="276.3">Рец.</text>
<text x="250.5" y="281.2">Калиновская</text>
<text x="370.3" y="276.4">Лист 1</text>
<text x="392.9" y="276.3">Листов 2</text>
<text x="233.7" y="286">Утв.</text>
<text x="250.5" y="285.9">Марков</text>
</g>
<text font-size="3.5" x="394.5" y="295.1">Формат А3</text>
<g font-size="3.2">
<text x="68.9" y="11.6">readDHTSensors</text>
<text x="145.9" y="11.6">readBMPSensors</text>
<text x="68.9" y="15.5">//Функция считывания</text>
<text x="145.9" y="15.4">//Функция считывания</text>
<text x="68.9" y="19.3">влажности</text>
<text x="145.9" y="19.2">давления</text>
<text x="265.5" y="76">checkAnemometerConnection</text>
<text x="265.5" y="79.8">//Функция проверки подключения</text>
<text x="265.5" y="83.7">анемометров</text>
<text x="366.4" y="171.9">setupReedSwitches</text>
<text x="366.4" y="175.7">//Функция инициализации</text>
<text x="366.4" y="179.5">герконов</text>
</g>
<g font-size="3">
<text x="239.6" y="132.5">Цикл 1</text>
<text x="239.6" y="217.7">Цикл 1</text>
</g>
<g font-size="2.8">
<text x="42.9" y="14.2">Начало</text>
<text x="119.9" y="14.1">Начало</text>
<text x="211.8" y="16.7">Считывание с обоих</text>
<text x="320.1" y="16.2">readReedSwitches</text>
<text x="363.4" y="14.5">setupDHTSensors</text>
<text x="363.4" y="17.8">//Функция инициализации датчиков</text>
<text x="211.5" y="20">датчиков неуспешно?</text>
<text x="295.9" y="18.8">Начало</text>
<text x="320.1" y="19.5">//Функция считывания герконов</text>
<text x="363.4" y="21.2">DHT</text>
<text x="37.4" y="28.7">Инициализация</text>
<text x="112.2" y="29.4">структуры ответа</text>
<text x="114.4" y="26">Инициализация</text>
<text x="247.9" y="27">Считывание хотя бы</text>
<text x="35.5" y="32">структуры ответа</text>
<text x="115.8" y="32.7">и переменных</text>
<text x="159.1" y="32.7">Считывание со второго</text>
<text x="212.9" y="33">Установка ошибки</text>
<text x="250.9" y="30.4">одного датчика</text>
<text x="254.2" y="33.7">неуспешно?</text>
<text x="288.2" y="35.3">структуры ответа</text>
<text x="290.4" y="32">Инициализация</text>
<text x="354.4" y="35.3">Начало</text>
<text x="162.5" y="36">датчика неудачно?</text>
<text x="215.1" y="36.3">2 в структуре</text>
<text x="220.1" y="39.7">ответа</text>
<text x="291.8" y="38.7">и переменных</text>
<text x="39.4" y="46.4">Считывание</text>
<text x="112.5" y="47.1">мультиплексора в</text>
<text x="113.9" y="43.7">Установка пина</text>
<text x="249.4" y="46">Установка ошибки</text>
<text x="40.6" y="49.8">влажности</text>
<text x="121.4" y="50.5">HIGH</text>
<text x="159.2" y="49">Установка невалидного</text>
<text x="161.2" y="52.3">значения во вторую</text>
<text x="251.8" y="49.4">1 в структуре</text>
<text x="256" y="52.7">ответа</text>
<text x="288.2" y="52.7">значений герконов</text>
<text x="292.4" y="49.3">Считывание</text>
<text x="348.9" y="49.7">Инициализация</text>
<text x="355.2" y="53">пинов</text>
<text x="159.5" y="55.7">переменную структуры</text>
<text x="169.6" y="59.1">ответа</text>
<text x="291.8" y="56">в структуру</text>
<text x="295.6" y="59.4">ответа</text>
<text x="117.3" y="65">измерения</text>
<text x="118.3" y="61.6">Попытка</text>
<text x="235.4" y="64.2">Вернуть</text>
<text x="35.2" y="66.4">Внесение данных в</text>
<text x="35.6" y="69.8">структуру ответа</text>
<text x="112.3" y="68.4">давления и запись</text>
<text x="116.5" y="71.7">успешности</text>
<text x="159.3" y="70">Оба значения давления</text>
<text x="202.7" y="70">невалидной</text>
<text x="203.2" y="66.6">Установка</text>
<text x="234.7" y="67.5">структуру</text>
<text x="348.9" y="68.2">Инициализация</text>
<text x="352.9" y="71.6">датчиков</text>
<text x="117.9" y="75.1">измерения</text>
<text x="168.5" y="73.4">валидны?</text>
<text x="198.6" y="76.8">структуре ответа</text>
<text x="200.5" y="73.4">погрешности в</text>
<text x="318.7" y="73.7">Значения герконов</text>
<text x="326.1" y="77">равны?</text>
<text x="239.4" y="81.3">Начало</text>
<text x="80.2" y="89">Установка</text>
<text x="112.5" y="89.6">мультиплексора в</text>
<text x="113.9" y="86.2">Установка пина</text>
<text x="165.7" y="89.4">погрешность</text>
<text x="167.2" y="86">Вычисляем</text>
<text x="355" y="85.9">Конец</text>
<text x="31.4" y="92.4">Оба значения влажности</text>
<text x="41.5" y="95.7">валидны?</text>
<text x="77.5" y="95.7">погрешности в</text>
<text x="79.7" y="92.4">невалидной</text>
<text x="121.5" y="93">LOW</text>
<text x="167.9" y="92.8">измерений</text>
<text x="75.6" y="99.1">структуре ответа</text>
<text x="233.9" y="96.1">Инициализация</text>
<text x="236.6" y="99.4">переменных</text>
<text x="267.6" y="98.3">Установка ошибки</text>
<text x="268.7" y="101.7">1 и погрешности</text>
<text x="365.4" y="101.7">setupBMPSensors</text>
<text x="117.3" y="107.5">измерения</text>
<text x="118.3" y="104.1">Попытка</text>
<text x="167.2" y="102.3">Установка</text>
<text x="168" y="105.7">валидной</text>
<text x="268.7" y="105.1">100 в структуре</text>
<text x="365.4" y="105.1">//Функция инициализации датчиков</text>
<text x="112.3" y="110.9">давления и запись</text>
<text x="162.6" y="112.4">структуре ответа</text>
<text x="164.5" y="109.1">погрешности в</text>
<text x="274.3" y="108.4">ответа</text>
<text x="365.4" y="108.5">BMP</text>
<text x="38.7" y="120">погрешность</text>
<text x="40.2" y="116.6">Вычисляем</text>
<text x="116.5" y="114.3">успешности</text>
<text x="117.9" y="117.6">измерения</text>
<text x="233.2" y="114.9">Начать подсчет</text>
<text x="238.4" y="118.3">частоты</text>
<text x="40.9" y="123.4">измерений</text>
<text x="160.8" y="123.6">Погрешность больше</text>
<text x="270.6" y="122.7">Оба значения</text>
<text x="309.4" y="124.4">Начало</text>
<text x="366.4" y="122">setupAnemometer</text>
<text x="366.4" y="125.4">//Функция инициализации</text>
<text x="113.2" y="130.4">Хотя бы одно из</text>
<text x="162.7" y="127">заданного порога?</text>
<text x="273.9" y="126.1">равны 0?</text>
<text x="343.4" y="126.6">Начало</text>
<text x="366.4" y="128.8">анемометров</text>
<text x="40.2" y="134.9">Установка</text>
<text x="111.8" y="133.8">измерений успешно?</text>
<text x="303.9" y="137.7">Инициализация</text>
<text x="37.5" y="141.7">погрешности в</text>
<text x="41" y="138.3">валидной</text>
<text x="162.3" y="139.9">Установка ошибки</text>
<text x="164.8" y="143.3">1 в структуре</text>
<text x="267.6" y="140">Установка ошибки</text>
<text x="269.8" y="143.4">0 в структуре</text>
<text x="310.2" y="141.1">пинов</text>
<text x="337.9" y="139.9">Инициализация</text>
<text x="344.2" y="143.3">пинов</text>
<text x="35.6" y="145.1">структуре ответа</text>
<text x="112.5" y="149.9">мультиплексора в</text>
<text x="113.9" y="146.5">Установка пина</text>
<text x="169" y="146.6">ответа</text>
<text x="274.3" y="146.8">ответа</text>
<text x="121.4" y="153.2">HIGH</text>
<text x="231.9" y="154">Значение частоты</text>
<text x="303.4" y="154">Установка пина</text>
<text x="33.8" y="157.6">Погрешность больше</text>
<text x="35.7" y="161">заданного порога?</text>
<text x="237.4" y="157.4">доступно?</text>
<text x="270.6" y="160">Оба значения</text>
<text x="302.1" y="157.4">мультиплексора в</text>
<text x="310.9" y="160.8">HIGH</text>
<text x="344" y="157.4">Конец</text>
<text x="116.4" y="166.2">Считывание</text>
<text x="141.2" y="167.9">мультиплексора в</text>
<text x="142.6" y="164.5">Установка пина</text>
<text x="173.8" y="166.2">Считывание</text>
<text x="274.1" y="163.4">равны 1?</text>
<text x="112.7" y="169.6">значения давления</text>
<text x="150.2" y="171.3">LOW</text>
<text x="170.1" y="169.6">значения давления</text>
<text x="303.9" y="173.2">Инициализация</text>
<text x="35.3" y="175.9">Установка ошибки</text>
<text x="37.8" y="179.3">1 в структуре</text>
<text x="231.7" y="174.3">Закончить подсчет</text>
<text x="238.4" y="177.7">частоты</text>
<text x="267.6" y="176.5">Установка ошибки</text>
<text x="269.8" y="179.9">2 в структуре</text>
<text x="303.3" y="176.6">первого датчика</text>
<text x="343.4" y="176.9">Начало</text>
<text x="42" y="182.7">ответа</text>
<text x="274.3" y="183.3">ответа</text>
<text x="89.6" y="190.7">влажности невалидно?</text>
<text x="92" y="187.3">Одно из значений</text>
<text x="172" y="186">Считывание первого датчика</text>
<text x="184.5" y="189.4">успешно?</text>
<text x="237.2" y="190.1">Добавить</text>
<text x="302.1" y="191.9">мультиплексора в</text>
<text x="303.4" y="188.5">Установка пина</text>
<text x="337.9" y="190.2">Инициализация</text>
<text x="31.4" y="196.7">Оба значения влажности</text>
<text x="236.1" y="193.5">полученную</text>
<text x="236.7" y="196.8">частоту в</text>
<text x="273.7" y="195.2">Вернуть</text>
<text x="311" y="195.3">LOW</text>
<text x="344.2" y="193.6">пинов</text>
<text x="40.2" y="200">невалидны?</text>
<text x="178.2" y="202">Записать значение</text>
<text x="236.7" y="200.2">суммарную</text>
<text x="238.5" y="203.6">частоту</text>
<text x="272.9" y="198.6">структуру</text>
<text x="92.6" y="207.3">Первое значение</text>
<text x="181.8" y="205.4">в структуру</text>
<text x="185.6" y="208.8">ответа</text>
<text x="303.9" y="207.7">Инициализация</text>
<text x="344" y="207.6">Конец</text>
<text x="39.6" y="215.9">невалидных</text>
<text x="40.2" y="212.5">Установка</text>
<text x="89.6" y="210.7">влажности невалидно?</text>
<text x="303.1" y="211.1">второго датчика</text>
<text x="41.1" y="219.3">значений</text>
<text x="172" y="221.3">Считывание второго датчика</text>
<text x="35.6" y="226.1">структуре ответа</text>
<text x="38.8" y="222.7">влажности в</text>
<text x="88.4" y="223.9">Установка невалидного</text>
<text x="89.1" y="227.3">значения влажности в</text>
<text x="131.7" y="223.9">Установка невалидного</text>
<text x="131.7" y="227.3">значения влажности во</text>
<text x="184.5" y="224.6">успешно?</text>
<text x="310" y="224.9">Конец</text>
<text x="91.2" y="230.7">первой переменной</text>
<text x="134.3" y="230.7">второй переменной</text>
<text x="231.6" y="231.2">Вернуть частота &gt;</text>
<text x="35.3" y="236.9">Установка ошибки</text>
<text x="91.8" y="234.1">структуры ответа</text>
<text x="135" y="234.1">структуры ответа</text>
<text x="178.2" y="237">Записать значение</text>
<text x="233.4" y="234.6">заданного порога</text>
<text x="37.6" y="240.2">2 в структуре</text>
<text x="42.6" y="243.6">ответа</text>
<text x="89.8" y="243.9">Установка валидного</text>
<text x="133" y="243.9">Установка валидного</text>
<text x="181.8" y="240.4">в структуру</text>
<text x="185.6" y="243.8">ответа</text>
<text x="88.7" y="250.7">переменную структуры</text>
<text x="90.5" y="247.3">значения во вторую</text>
<text x="132" y="250.7">переменную структуры</text>
<text x="134.6" y="247.3">значения в первую</text>
<text x="41.4" y="257.6">Вернуть</text>
<text x="98.8" y="254.1">ответа</text>
<text x="142.1" y="254.1">ответа</text>
<text x="40.6" y="261">структуру</text>
<text x="175.9" y="258.2">Считывание с первого</text>
<text x="178.5" y="261.6">датчика неудачно?</text>
<text x="90" y="267.3">Установка ошибки 1 в</text>
<text x="92.6" y="270.7">структуре ответа</text>
<text x="175.2" y="274.3">Установка невалидного</text>
<text x="175.5" y="281.1">переменную структуры</text>
<text x="178.1" y="277.7">значения в первую</text>
<text x="92.1" y="286.5">Вернуть структуру</text>
<text x="185.6" y="284.5">ответа</text>
</g>
<g font-size="2.4">
<text x="232.5" y="135.4">Пока прошло времени</text>
<text x="234.6" y="138.4">меньше заданного</text>
</g>
</svg>
